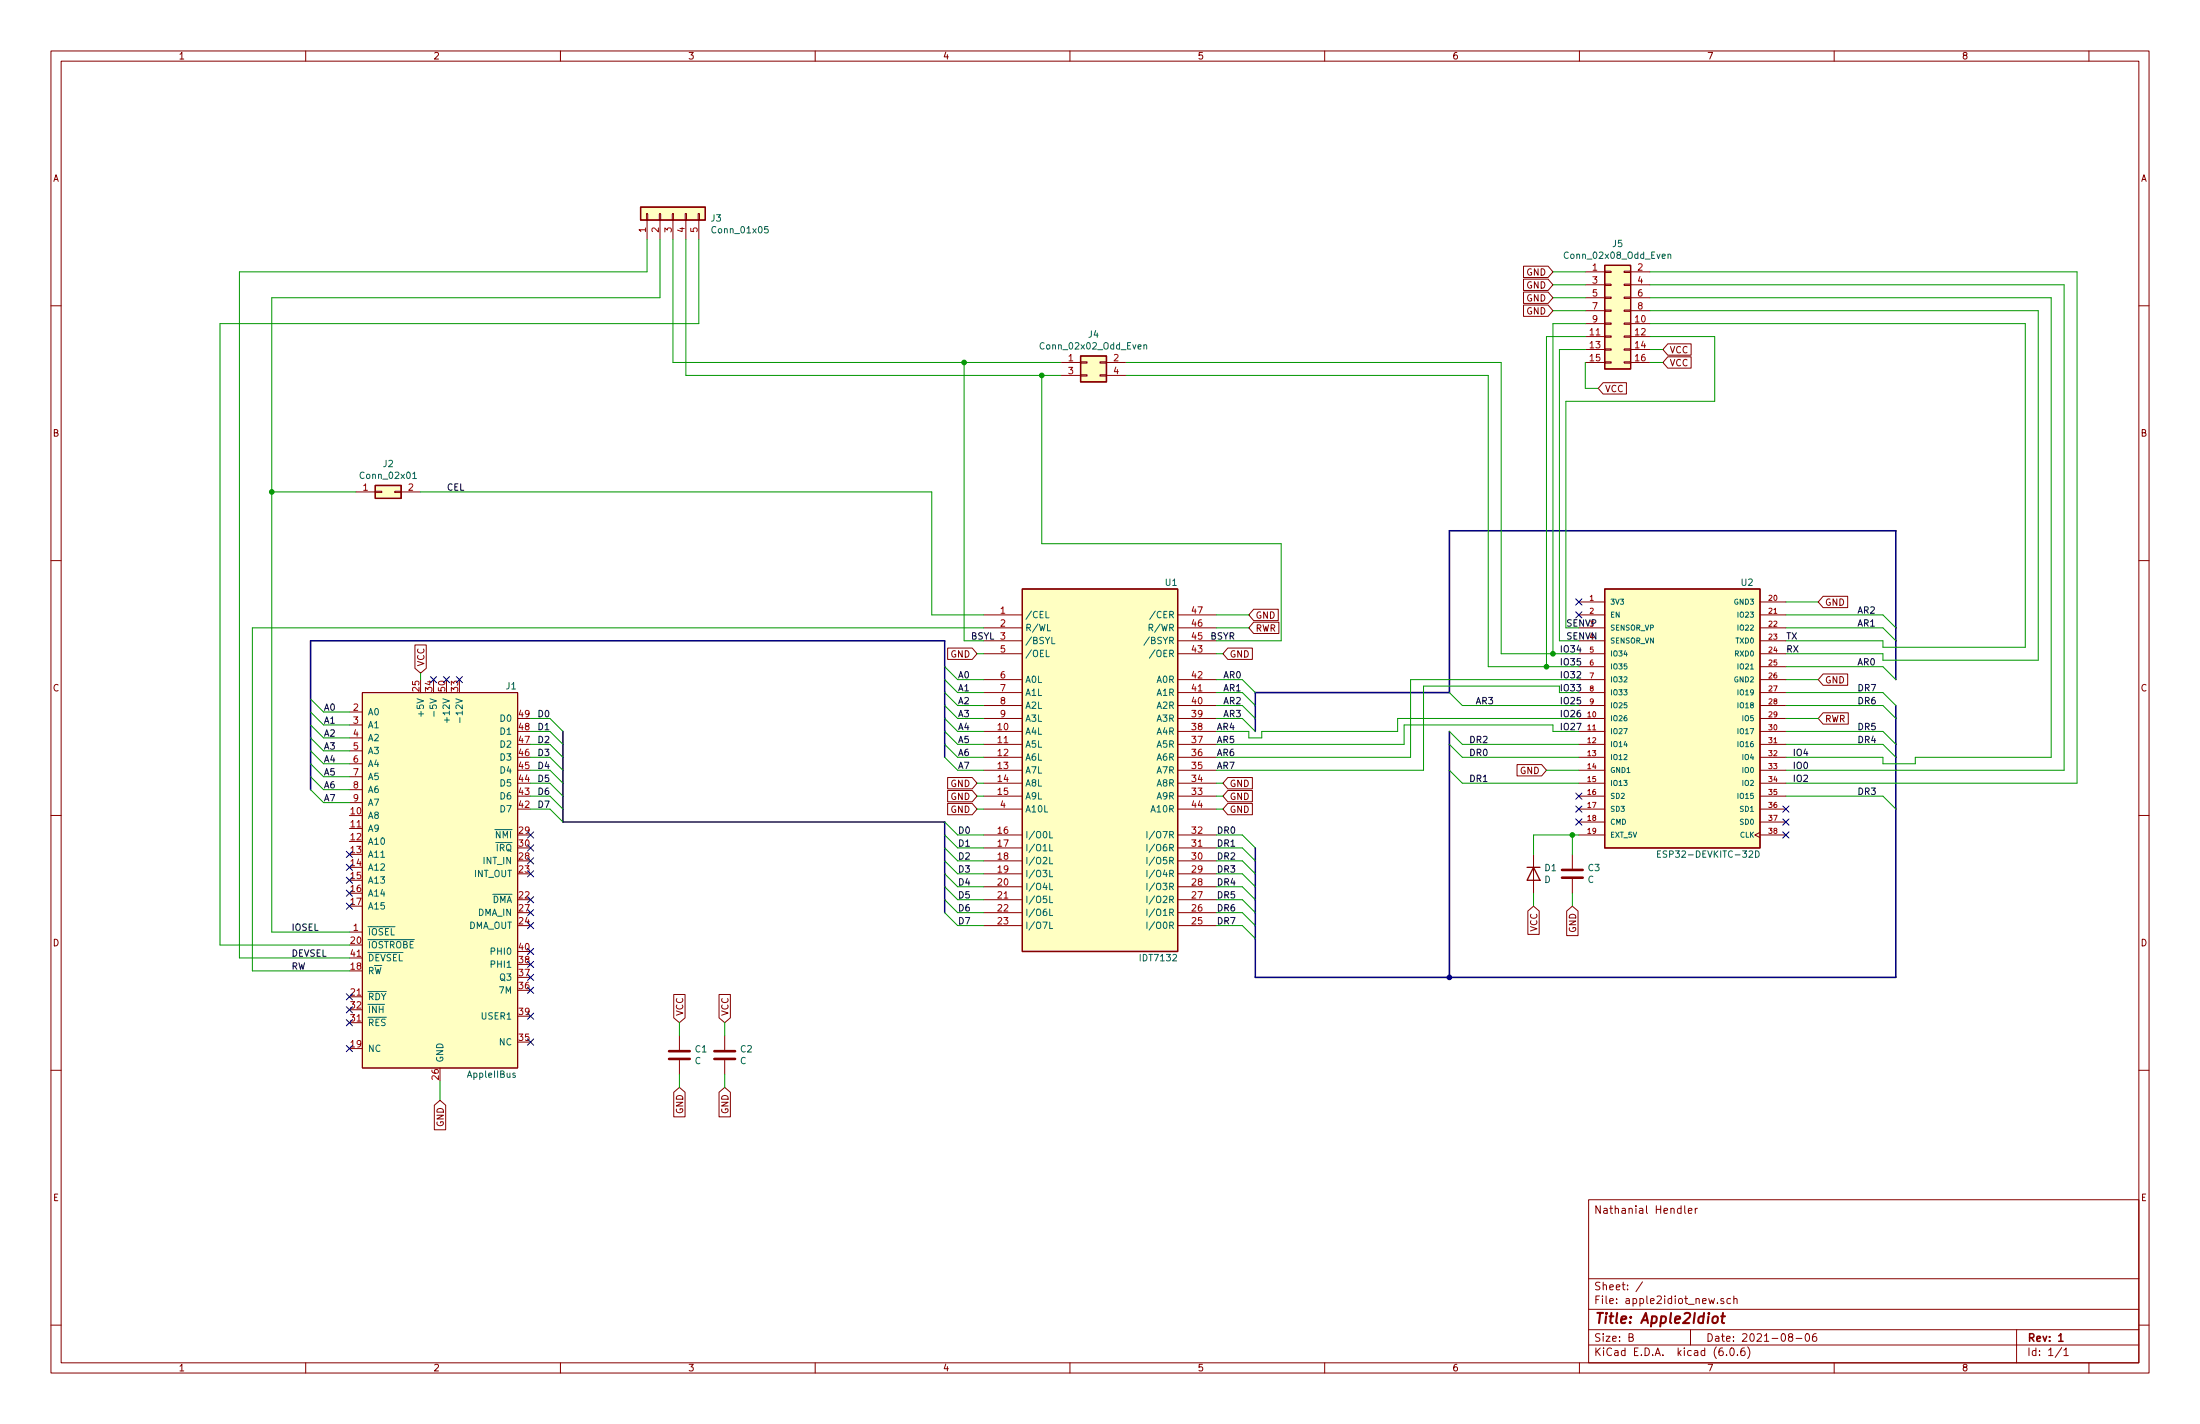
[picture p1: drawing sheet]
<svg xmlns="http://www.w3.org/2000/svg" width="432mm" height="279mm" viewBox="0 0 432 279" stroke-linecap="round" stroke-linejoin="round" font-family="sans-serif">
<g fill="none" stroke="#840000" stroke-width=".2">
<path d="M10 10h411.8v259.4h-411.8zM12 12h407.8v255.4h-407.8zM60 10v2M110 10v2M160 10v2M210 10v2M260 10v2M310 10v2M360 10v2M410 10v2M10 60h2M126.9 41.9h.2v1.3h-.2z"/>
<path d="M127 43.2v3.8M129.4 41.9h.3v1.3h-.3zM129.5 43.2v3.8M132 41.9h.2v1.3h-.2zM132.1 43.2v3.8M134.5 41.9h.2v1.3h-.2zM134.6 43.2v3.8M137 41.9h.3v1.3h-.3zM137.2 43.2v3.8M299 59.8h4.8l1 1.2-1 1.1h-4.8zM299 57.3h4.8l1 1.1-1 1.1h-4.8zM299 54.8h4.8l1 1.1-1 1.1h-4.8z"/>
<path d="M299 52.2h4.8l1 1.1-1 1.2h-4.8zM311.1 53.3h3.9M311.1 55.9h3.9M311.1 58.4h3.9M315 58.3h1.2v.2h-1.2zM315 55.8h1.2v.2h-1.2zM315 53.2h1.2v.3h-1.2zM318.8 58.3h1.2v.2h-1.2zM318.8 55.8h1.2v.2h-1.2zM318.8 53.2h1.2v.3h-1.2zM320 53.3h3.8M320 55.9h3.8"/>
<path d="M320 58.4h3.8M419.8 60h2M208.3 71.1h3.8M208.3 73.7h3.8M212.1 73.5h1.3v.3h-1.3zM212.1 71h1.3v.2h-1.3zM215.9 73.5h1.3v.3h-1.3zM215.9 71h1.3v.2h-1.3zM217.2 71.1h3.8M217.2 73.7h3.8M311.1 71.1h3.9M311.1 63.5h3.9"/>
<path d="M311.1 66h3.9M311.1 68.6h3.9M311.1 61h3.9M314.6 75.1h4.6v2.2h-4.6l-.9-1.1zM315 71h1.2v.2h-1.2zM315 68.5h1.2v.2h-1.2zM315 65.9h1.2v.3h-1.2zM315 63.4h1.2v.2h-1.2zM315 60.8h1.2v.3h-1.2zM318.8 71h1.2v.2h-1.2zM318.8 68.5h1.2v.2h-1.2zM318.8 65.9h1.2v.3h-1.2z"/>
<path d="M318.8 63.4h1.2v.2h-1.2zM318.8 60.8h1.2v.3h-1.2zM320 71.1h3.8M320 63.5h3.8M320 66h3.8M320 68.6h3.8M320 61h3.8M327.3 67.5h4.6v2.2h-4.6l-.9-1.1zM327.3 70h4.6v2.2h-4.6l-.9-1.1zM69.8 96.5h3.9M73.7 96.4h1.2v.2h-1.2zM77.5 96.4h1.2v.2h-1.2z"/>
<path d="M78.7 96.5h3.8M10 110h2M246.1 119.5h4.8v2.3h-4.8l-1-1.1zM309.9 118.1h5.1M345.4 118.1h5.1M357.8 117h4.8v2.2h-4.8l-.9-1.1zM419.8 110h2M68.6 139.7h2.5M71.1 135.9h30.5v73.7h-30.5zM81.4 126.5h2.3v4.6l-1.2 1-1.1-1zM186 127.2h4.8l1 1.1-1 1.1h-4.8zM193 120.7h7.7"/>
<path d="M193 123.2h7.7M193 125.7h7.7M193 128.3h7.7M193 133.4h7.7M193 135.9h7.7M193 138.4h7.7M231.1 120.7h7.7M231.1 123.2h7.7M231.1 125.7h7.7M231.1 128.3h7.7M231.1 133.4h7.7M231.1 135.9h7.7"/>
<path d="M231.1 138.4h7.7M241 127.2h4.8v2.2h-4.8l-1-1.1zM246.1 122.1h4.9v2.2h-4.9l-1-1.1zM309.9 120.7h5.1M309.9 123.2h5.1M309.9 125.7h5.1M309.9 128.3h5.1M309.9 130.8h5.1M309.9 133.4h5.1M309.9 135.9h5.1M309.9 138.4h5.1M345.4 120.7h5.1"/>
<path d="M345.4 123.2h5.1M345.4 125.7h5.1M345.4 128.3h5.1M345.4 130.8h5.1M345.4 133.4h5.1M345.4 135.9h5.1M345.4 138.4h5.1M357.8 139.9h5v2.2h-5l-.9-1.1zM357.8 132.2h4.8v2.3h-4.8l-.9-1.1zM10 160h2M68.6 142.2h2.5M68.6 144.8h2.5"/>
<path d="M68.6 147.3h2.5M68.6 149.9h2.5M68.6 152.4h2.5M68.6 154.9h2.5M68.6 157.5h2.5M186 157.6h4.8l1 1.2-1 1.1h-4.8zM186 152.6h4.8l1 1.1-1 1.1h-4.8zM186 155.1h4.8l1 1.1-1 1.1h-4.8zM193 141h7.7M193 143.5h7.7M193 146.1h7.7M193 148.6h7.7"/>
<path d="M193 151.1h7.7M193 153.7h7.7M193 156.2h7.7M193 158.8h7.7M231.1 141h7.7M231.1 143.5h7.7M231.1 146.1h7.7M231.1 148.6h7.7M231.1 151.1h7.7M231.1 153.7h7.7M231.1 156.2h7.7M231.1 158.8h7.7"/>
<path d="M241 152.6h4.8v2.2h-4.8l-1-1.1zM241 155.1h4.8v2.2h-4.8l-1-1.1zM241 157.6h4.8v2.3h-4.8l-1-1.1zM297.8 150h4.8l.9 1.1-.9 1.1h-4.8zM309.9 141h5.1M309.9 143.5h5.1M309.9 146.1h5.1M309.9 148.6h5.1M309.9 151.1h5.1M309.9 153.7h5.1M309.9 156.2h5.1M309.9 158.8h5.1"/>
<path d="M345.4 141h5.1M345.4 143.5h5.1M345.4 146.1h5.1M345.4 148.6h5.1M345.4 151.1h5.1M345.4 153.7h5.1M345.4 156.2h5.1M345.4 158.8h5.1M419.8 160h2M68.6 162.6h2.5M193 163.8h7.7M193 166.4h7.7"/>
<path d="M193 168.9h7.7M193 171.5h7.7M193 174h7.7M193 176.5h7.7M193 179.1h7.7M231.1 163.8h7.7M231.1 166.4h7.7M231.1 168.9h7.7M231.1 171.5h7.7M231.1 174h7.7M231.1 176.5h7.7M231.1 179.1h7.7"/>
<path d="M299.9 178.8l1.1-1 1.1 1v4.5h-2.2zM301 167.6v7.7M307.5 178.8l1.1-1 1.1 1v4.8h-2.2zM308.6 167.6v2.8M308.6 172.5v2.8M309.9 161.3h5.1M309.9 163.8h5.1M345.4 163.3l-1 .5 1 .5M345.4 161.3h5.1M345.4 163.8h5.1M68.6 182.9h2.5M68.6 195.6h2.5"/>
<path d="M68.6 188h2.5M132.2 195.1h2.3v4.6l-1.2 1-1.1-1zM141.1 195.1h2.3v4.6l-1.2 1-1.1-1zM193 181.6h7.7M231.1 181.6h7.7M10 210h2M68.6 200.7h2.5M85.2 216.9l1.2-1 1.1 1v4.8h-2.3zM132.2 214.3l1.1-.9 1.2 .9v4.8h-2.3zM133.3 203.2v2.8M133.3 208v2.8M141.1 214.3l1.1-.9 1.2 .9v4.8h-2.3z"/>
<path d="M142.2 203.2v2.8M142.2 208v2.8M419.8 210h2M311.8 235.4h108v32h-108zM330.7 236.6v1.3l.2 .2M331.4 237.6l.7-.2-.1-.3h-.4l-.2 .2v.7h.6M332.7 237.1v1M333.2 237.1h-.3l-.2 .3M10 260h2M311.8 256.9h108M311.8 250.9h108M322.4 251.5l-1.3 1.9"/>
<path d="M337.1 255.6v.2M338.3 254.9l-.4-.1-.2 .2 .1 .2 .5 .2v.3h-.6M339.7 254.9l-.5-.1-.3 .3 .2 .6h.6M340.3 254.9l.2-.1 .4 .1v.9M340.3 254.3v1.5M419.8 260h2M60 267.4v2M110 267.4v2M160 267.4v2M210 267.4v2M260 267.4v2M310 267.4v2"/>
<path d="M311.8 263.9h108M311.8 260.9h108M319.7 262.4l.7-.1 .1-.2-.1-.4h-.7v1.5h.6l.3-.3a.39 .39 0 0 0-.4-.5M331.8 260.9v3M338.9 265.8v.2M339.7 264.5h.2a.8 .8 0 0 1 .5 .7 .8 .8 0 0 1-.5 .8 1 1 0 0 1-.2-1.5zM341 265.8v.2M342.4 264.5a.59 .59 0 0 0-.7 .6v.6l.1 .2 .4 .1 .2-.2 .1-.5-.1-.2-.5-.1-.2 .3M343 264.3a1.72 1.72 0 0 1 0 2.2M351.3 262.3l-.3-.3 .1-.2 .2-.1h.4l.2 .3-.1 .2-.6 .2-.2 .2v.3l.3 .3 .4-.1 .2-.2-.1-.4-.2-.2M352.5 262.6h1.2M354.5 261.7h.2a.8 .8 0 0 1 .5 .7 .8 .8 0 0 1-.5 .8 1 1 0 0 1-.2-1.5z"/>
<path d="M356.4 261.7a.6 .6 0 0 0-.7 .6v.6l.2 .2 .4 .1 .2-.2 .1-.5-.2-.2-.4-.1-.3 .3M360 267.4v2M395.8 260.9v6.5M404.7 264.4l-1.3 1.9M405.1 264.9l.4-.4v1.5M405.1 266h.8M410 267.4v2"/>
</g>
<path d="M404.1 262.1l.4-.4v1.5M404.1 263.2h.8" fill="none" stroke="#840000" stroke-width=".3"/>
<path d="M336.3 258.5a.52 .52 0 0 1 .5-.2 .52 .52 0 0 1 .4 .4l-.1 .5a.55 .55 0 0 1-.5 .4 .55 .55 0 0 1-.5-.4zM337.8 258.3h.8M338.2 257.6l-.2 1.7v.2l.4 .1" fill="none" stroke="#840000" stroke-width=".4"/>
<g fill="#ffffc2" stroke="#ffffc2" stroke-width=".2">
<path d="M315 115.6h30.4v50.8h-30.4z"/>
<path d="M212.1 69.9h5.1v5h-5.1z"/>
<path d="M315 52.1h5v20.3h-5z"/>
<path d="M125.7 40.6h12.7v2.6h-12.7z"/>
<path d="M71.1 135.9h30.5v73.7h-30.5z"/>
<path d="M73.7 95.3h5v2.5h-5z"/>
<path d="M200.7 115.6h30.4v71.1h-30.4z"/>
</g>
<path d="M125.7 40.6h12.7v2.6h-12.7zM315 52.1h5v20.3h-5zM212.1 69.9h5.1v5h-5.1zM73.7 95.3h5v2.5h-5zM200.7 115.6h30.4v71.1h-30.4zM315 115.6h30.4v50.8h-30.4zM299.7 170.2h2.6M301 170.2l1.3 2.5h-2.6z" fill="none" stroke="#840000" stroke-width=".25"/>
<g fill="none" stroke="#006464" stroke-width=".2">
<path d="M150.7 44.4h-.6v.6l.1-.1 .5 .1 .1 .2-.1 .4-.2 .1-.4-.1M327.4 50l.5-.1v.8M327.4 49.9v.8M224.5 67.8l.5-.1 .1 .8M224.5 67.6v.9M81 93l.4-.4v1.3M81 93.9h.7M205.3 120v1.2h.6M226.7 119.9l-1 1.6M85.2 139.6v1M205.4 127.6v1.2h.6M205.6 122.5v1.3h.6"/>
<path d="M206.4 125v1.3h.6M225.6 125l-1.1 1.6M226.7 127.5l-1.1 1.6M87.7 140.8v1M90.3 140.8v1M206 163.1v1.3h.6M206 165.7v1.2h.6M206 168.2v1.3h.6M206 170.8v1.2h.6M206 173.3v1.3h.6M206 175.8v1.3h.6M206 178.4v1.2h.6"/>
<path d="M225.1 163.1v1.3M225.1 165.7v1.2M225.1 168.2v1.3M225.1 170.8v1.2M225.1 173.3v1.3M225.1 175.8v1.3M225.1 178.4v1.2M226.6 178.3l-1.1 1.6M226.6 175.8l-1.1 1.6M226.6 173.2l-1.1 1.7M226.6 170.7l-1.1 1.6M226.6 168.2l-1.1 1.6"/>
<path d="M226.6 165.6l-1.1 1.6M226.6 163.1l-1.1 1.6M325.3 167.5h.5M325.9 166.9h-.6v1.3h.6M344.6 166.9a.64 .64 0 0 1 .7 .7 .64 .64 0 0 1-.7 .6zM206 180.9v1.3h.6M225.1 180.9v1.3M226.6 180.9l-1.1 1.6M101.1 210.6l-.3-.1-.2 .2 .1 .2 .4 .1v.3h-.5"/>
</g>
<path d="M306.6 172.2h4M306.6 170.7h4M131.3 207.8h4.1M131.3 206.2h4.1M140.2 207.8h4.1M140.2 206.2h4.1" fill="none" stroke="#840000" stroke-width=".51"/>
<path d="M372.1 133.4v-29.3h-87.6v31.8h-38.1v7.6M372.1 138.4v53.4h-125.7v-25.4M110.5 143.5v17.8h74.9v17.8M185.4 148.6v-22.9h-124.4v29.2M284.5 143.5v48.3" fill="none" stroke="#000084" stroke-width=".3"/>
<g fill="none" stroke="#009600" stroke-width=".2">
<path d="M127 47v6.3h-80v134.7h21.6M129.5 47v11.4h-76.2v124.5h15.3M132.1 47v24.1h76.2M134.6 47v26.7h73.7M137.2 47v16.5h-94v121.9h25.4M304.8 53.3h6.3M304.8 58.4h6.3M304.8 55.9h6.3M323.8 58.4h78.8v90.2h-26.7v1.3h-6.3v-1.3h-19.1M323.8 55.9h81.3v95.2h-54.6M323.8 53.3h83.9v100.4h-57.2M189.2 71.1v54.6h3.8"/>
<path d="M204.5 73.7v33h47v19h-12.7M221 73.7h71.1v57.1h17.8M221 71.1h73.6v57.2h15.3M304.8 61h6.3M311.1 68.6h-5v57.1h3.8M311.1 63.5h-6.3v64.8M311.1 71.1v5.1h2.6M311.1 66h-7.6v64.8M323.8 71.1h2.6M323.8 61h76.2v68.5h-30.4v-1.2h-19.1M323.8 66h12.7v12.7h-29.2v44.5M323.8 63.5h73.7v63.5h-27.9v-1.3h-19.1"/>
<path d="M323.8 68.6h2.6M53.3 96.5h16.5M82.5 96.5h100.4v24.2h10.1M350.5 118.1h6.4M61 139.7l2.5 2.5h5.1M61 137.2l2.5 2.5h5.1M82.5 132.1v1.3M185.4 135.9l2.6 2.5h5M185.4 138.4l2.6 2.6h5M185.4 133.4l2.6 2.5h5M185.4 130.8l2.6 2.6h5M191.8 128.3h1.2"/>
<path d="M193 123.2h-143.5v67.3h19.1M238.8 128.3h1.2M238.8 138.4h5l2.6 2.6M238.8 135.9h5l2.6 2.5M238.8 133.4h5l2.6 2.5M238.8 123.2h6.3M238.8 120.7h6.3M284.5 135.9l2.5 2.5h22.9M306.1 134.6h-26.7v16.5h-40.6M306.1 135.9h3.8M309.9 133.4h-33v15.2h-38.1M350.5 130.8h19.1l2.5 2.6"/>
<path d="M350.5 138.4h19.1l2.5 2.6M350.5 135.9h19.1l2.5 2.5M350.5 133.4h6.4M350.5 123.2h19.1l2.5 2.5M350.5 120.7h19.1l2.5 2.5M61 142.2l2.5 2.6h5.1M61 147.3l2.5 2.6h5.1M61 144.8l2.5 2.5h5.1M61 149.9l2.5 2.5h5.1M61 152.4l2.5 2.5h5.1M61 154.9l2.5 2.6h5.1M104.1 156.2h3.8l2.6 2.6"/>
<path d="M104.1 148.6h3.8l2.6 2.5M104.1 143.5h3.8l2.6 2.6M104.1 151.1h3.8l2.6 2.6M104.1 141h3.8l2.6 2.5M104.1 146.1h3.8l2.6 2.5M104.1 153.7h3.8l2.6 2.5M104.1 158.8h3.8l2.6 2.5M185.4 146.1l2.6 2.5h5M185.4 141l2.6 2.5h5M185.4 148.6l2.6 2.5h5M185.4 143.5l2.6 2.6h5M191.8 156.2h1.2"/>
<path d="M191.8 153.7h1.2M191.8 158.8h1.2M238.8 156.2h1.2M238.8 141h5l2.6 2.5M238.8 153.7h1.2M238.8 158.8h1.2M284.5 146.1l2.5 2.5h22.9M284.5 143.5l2.5 2.6h22.9M284.5 151.1l2.5 2.6h22.9M303.5 151.1h6.4M309.9 141h-35.6v2.5h-26.7v1.3h-2.5v-1.3h-6.3M309.9 143.5h-5.1v-1.3h-29.2v3.9h-36.8"/>
<path d="M350.5 156.2h19.1l2.5 2.6M350.5 143.5h19.1l2.5 2.6M350.5 141h6.4M350.5 146.1h19.1l2.5 2.5M185.4 161.3l2.6 2.5h5M185.4 163.8l2.6 2.6h5M185.4 171.5l2.6 2.5h5M185.4 179.1l2.6 2.5h5M185.4 168.9l2.6 2.6h5M185.4 166.4l2.6 2.5h5M185.4 174l2.6 2.5h5M185.4 176.5l2.6 2.6h5"/>
<path d="M238.8 163.8h5l2.6 2.6M238.8 166.4h5l2.6 2.5M238.8 174h5l2.6 2.5M238.8 171.5h5l2.6 2.5M238.8 168.9h5l2.6 2.6M238.8 176.5h5l2.6 2.6M238.8 179.1h5l2.6 2.5M301 175.3v2.5M308.6 163.8v3.8M308.6 175.3v2.5M309.9 163.8h-8.9v3.8M238.8 181.6h5l2.6 2.6"/>
<path d="M86.4 212.1v3.8M133.3 200.7v2.5M133.3 210.8v2.6M142.2 200.7v2.5M142.2 210.8v2.6"/>
</g>
<g fill="none" stroke="#000084" stroke-width=".2">
<path d="M309.3 117.5l1.2 1.2M310.5 117.5l-1.2 1.2M84.5 132.7l1.2 1.3M85.7 132.7l-1.2 1.3M87 132.7l1.2 1.3M88.2 132.7l-1.2 1.3M89.6 132.7l1.2 1.3M90.8 132.7l-1.2 1.3M309.3 120l1.2 1.3M310.5 120l-1.2 1.3M309.3 155.6l1.2 1.2M309.3 158.1l1.2 1.3"/>
<path d="M310.5 155.6l-1.2 1.2M310.5 158.1l-1.2 1.3M349.9 158.1l1.2 1.3M351.1 158.1l-1.2 1.3M68 177.2l1.2 1.2M68 174.7l1.2 1.2M68 167l1.2 1.2M68 169.6l1.2 1.2M68 172.1l1.2 1.2M69.2 177.2l-1.2 1.2M69.2 174.7l-1.2 1.2M69.2 167l-1.2 1.2"/>
<path d="M69.2 169.6l-1.2 1.2M69.2 172.1l-1.2 1.2M103.5 163.2l1.2 1.2M103.5 165.8l1.2 1.2M103.5 168.3l1.2 1.2M103.5 170.8l1.2 1.3M103.5 175.9l1.2 1.2M103.5 178.5l1.2 1.2M104.7 163.2l-1.2 1.2M104.7 165.8l-1.2 1.2M104.7 168.3l-1.2 1.2M104.7 170.8l-1.2 1.3"/>
<path d="M104.7 175.9l-1.2 1.2M104.7 178.5l-1.2 1.2M309.3 160.7l1.2 1.2M310.5 160.7l-1.2 1.2M349.9 160.7l1.2 1.2M349.9 163.2l1.2 1.2M351.1 160.7l-1.2 1.2M351.1 163.2l-1.2 1.2M68 195l1.2 1.2M68 197.5l1.2 1.2M69.2 195l-1.2 1.2M69.2 197.5l-1.2 1.2"/>
<path d="M103.5 198.8l1.2 1.2M103.5 193.7l1.2 1.2M103.5 188.6l1.2 1.2M103.5 191.2l1.2 1.2M103.5 181l1.2 1.2M103.5 186.1l1.2 1.2M104.7 198.8l-1.2 1.2M104.7 193.7l-1.2 1.2M104.7 188.6l-1.2 1.2M104.7 191.2l-1.2 1.2M104.7 181l-1.2 1.2M104.7 186.1l-1.2 1.2"/>
<path d="M68 205.1l1.2 1.2M68 200.1l1.2 1.2M69.2 205.1l-1.2 1.2M69.2 200.1l-1.2 1.2M103.5 203.9l1.2 1.2M104.7 203.9l-1.2 1.2"/>
</g>
<g fill="#009600" stroke="#009600" stroke-width=".2">
<circle cx="53.3" cy="96.5" r=".46"/>
<circle cx="189.2" cy="71.1" r=".46"/>
<circle cx="204.5" cy="73.7" r=".46"/>
<circle cx="304.8" cy="128.3" r=".46"/>
<circle cx="303.5" cy="130.8" r=".46"/>
<circle cx="308.6" cy="163.8" r=".46"/>
</g>
<circle cx="284.5" cy="191.8" r=".46" fill="#000084" stroke="#000084" stroke-width=".2"/>
<text font-size="2.8" fill="#840000" x="312.8" y="259.7">Title: Apple2Idiot</text>
<g font-size="2.1" fill="#840000">
<text x="312.8" y="238.1">Nathanial Hendler</text>
<text x="312.8" y="255.9">File: apple2idiot_new.sch</text>
<text x="312.8" y="253.2">Sheet: /</text>
<text x="312.8" y="263.2">Size: B</text>
<text x="334.8" y="263.2">Date: 2021-08-06</text>
<text x="397.8" y="263.2">Rev: 1</text>
<text x="312.8" y="266">KiCad E.D.A. kicad (6.0.6)</text>
<text x="397.8" y="266">Id: 1/1</text>
</g>
<g font-size="1.8" fill="#840000">
<text x="35" y="11.7">1</text>
<text x="85" y="11.7">2</text>
<text x="135" y="11.7">3</text>
<text x="185" y="11.7">4</text>
<text x="235" y="11.7">5</text>
<text x="285" y="11.7">6</text>
<text x="335" y="11.7">7</text>
<text x="385" y="11.7">8</text>
<text x="10.3" y="35.6">A</text>
<text x="420.1" y="35.6">A</text>
<text x="299.6" y="59.1">GND</text>
<text x="299.6" y="56.6">GND</text>
<text x="299.6" y="54.1">GND</text>
<text x="299.6" y="61.7">GND</text>
<text x="327.7" y="69.3">VCC</text>
<text x="327.7" y="71.8">VCC</text>
<text x="315" y="76.9">VCC</text>
<text x="10.3" y="85.7">B</text>
<text x="420.1" y="85.7">B</text>
<text x="358.1" y="118.8">GND</text>
<text x="246.4" y="123.9">RWR</text>
<text x="246.4" y="121.4">GND</text>
<text x="83.3" y="130.8" transform="rotate(-90 83.3 130.8)">VCC</text>
<text x="186.6" y="129">GND</text>
<text x="241.3" y="129">GND</text>
<text x="10.3" y="135.6">C</text>
<text x="358.1" y="134.1">GND</text>
<text x="420.1" y="135.6">C</text>
<text x="358.1" y="141.7">RWR</text>
<text x="186.6" y="154.4">GND</text>
<text x="241.3" y="154.4">GND</text>
<text x="298.3" y="151.9">GND</text>
<text x="186.6" y="159.5">GND</text>
<text x="186.6" y="156.9">GND</text>
<text x="241.3" y="156.9">GND</text>
<text x="241.3" y="159.5">GND</text>
<text x="10.3" y="185.7">D</text>
<text x="301.7" y="182.8" transform="rotate(-90 301.7 182.8)">VCC</text>
<text x="309.3" y="183" transform="rotate(-90 309.3 183)">GND</text>
<text x="420.1" y="185.7">D</text>
<text x="134.1" y="199.4" transform="rotate(-90 134.1 199.4)">VCC</text>
<text x="143" y="199.4" transform="rotate(-90 143 199.4)">VCC</text>
<text x="87.1" y="221.1" transform="rotate(-90 87.1 221.1)">GND</text>
<text x="134.1" y="218.6" transform="rotate(-90 134.1 218.6)">GND</text>
<text x="143" y="218.6" transform="rotate(-90 143 218.6)">GND</text>
<text x="10.4" y="235.7">E</text>
<text x="420.2" y="235.7">E</text>
<text x="35" y="269.1">1</text>
<text x="85" y="269.1">2</text>
<text x="135" y="269.1">3</text>
<text x="185" y="269.1">4</text>
<text x="235" y="269.1">5</text>
<text x="285" y="269.1">6</text>
<text x="335" y="269.1">7</text>
<text x="385" y="269.1">8</text>
</g>
<g font-size="1.8" fill="#a90000">
<text x="126.7" y="45.6" transform="rotate(-90 126.7 45.6)">1</text>
<text x="129.3" y="45.6" transform="rotate(-90 129.3 45.6)">2</text>
<text x="131.8" y="45.6" transform="rotate(-90 131.8 45.6)">3</text>
<text x="134.4" y="45.6" transform="rotate(-90 134.4 45.6)">4</text>
<text x="136.9" y="45.6" transform="rotate(-90 136.9 45.6)">5</text>
<text x="312.6" y="53.1">1</text>
<text x="321.5" y="53.1">2</text>
<text x="312.6" y="55.6">3</text>
<text x="312.6" y="58.2">5</text>
<text x="321.5" y="55.6">4</text>
<text x="321.5" y="58.2">6</text>
<text x="312.1" y="65.8">11</text>
<text x="312.6" y="60.7">7</text>
<text x="312.6" y="63.2">9</text>
<text x="321" y="63.2">10</text>
<text x="321" y="65.8">12</text>
<text x="321.5" y="60.7">8</text>
<text x="209.7" y="70.9">1</text>
<text x="218.6" y="70.9">2</text>
<text x="312.1" y="68.3">13</text>
<text x="312.1" y="70.9">15</text>
<text x="321" y="68.3">14</text>
<text x="321" y="70.9">16</text>
<text x="209.7" y="73.4">3</text>
<text x="218.6" y="73.4">4</text>
<text x="71.3" y="96.3">1</text>
<text x="80.2" y="96.3">2</text>
<text x="196.4" y="120.4">1</text>
<text x="196.4" y="122.9">2</text>
<text x="196.4" y="125.5">3</text>
<text x="234" y="125.5">45</text>
<text x="234" y="122.9">46</text>
<text x="234" y="120.4">47</text>
<text x="196.4" y="128">5</text>
<text x="234" y="128">43</text>
<text x="82.3" y="135.6" transform="rotate(-90 82.3 135.6)">25</text>
<text x="84.8" y="135.6" transform="rotate(-90 84.8 135.6)">34</text>
<text x="87.4" y="135.6" transform="rotate(-90 87.4 135.6)">50</text>
<text x="89.9" y="135.6" transform="rotate(-90 89.9 135.6)">33</text>
<text x="196.4" y="133.1">6</text>
<text x="196.4" y="135.6">7</text>
<text x="234" y="135.6">41</text>
<text x="234" y="133.1">42</text>
<text x="69.4" y="139.4">2</text>
<text x="69.4" y="142">3</text>
<text x="101.9" y="143.3">48</text>
<text x="101.9" y="140.7">49</text>
<text x="195.9" y="143.3">10</text>
<text x="196.4" y="138.2">8</text>
<text x="196.4" y="140.7">9</text>
<text x="234" y="143.3">38</text>
<text x="234" y="140.7">39</text>
<text x="234" y="138.2">40</text>
<text x="69.4" y="144.5">4</text>
<text x="69.4" y="147.1">5</text>
<text x="69.4" y="149.6">6</text>
<text x="101.9" y="148.3">46</text>
<text x="101.9" y="145.8">47</text>
<text x="195.9" y="145.8">11</text>
<text x="195.9" y="148.3">12</text>
<text x="234" y="148.3">36</text>
<text x="234" y="145.8">37</text>
<text x="69.4" y="152.1">7</text>
<text x="69.4" y="154.7">8</text>
<text x="101.9" y="156">43</text>
<text x="101.9" y="153.4">44</text>
<text x="101.9" y="150.9">45</text>
<text x="195.9" y="150.9">13</text>
<text x="195.9" y="153.4">14</text>
<text x="195.9" y="156">15</text>
<text x="234" y="156">33</text>
<text x="234" y="153.4">34</text>
<text x="234" y="150.9">35</text>
<text x="68.9" y="159.8">10</text>
<text x="69.4" y="157.2">9</text>
<text x="101.9" y="158.5">42</text>
<text x="196.4" y="158.5">4</text>
<text x="234" y="158.5">44</text>
<text x="68.9" y="162.3">11</text>
<text x="68.9" y="164.8">12</text>
<text x="68.9" y="167.4">13</text>
<text x="101.9" y="163.6">29</text>
<text x="101.9" y="166.1">30</text>
<text x="195.9" y="163.6">16</text>
<text x="195.9" y="166.1">17</text>
<text x="234" y="166.1">31</text>
<text x="234" y="163.6">32</text>
<text x="68.9" y="169.9">14</text>
<text x="68.9" y="172.5">15</text>
<text x="101.9" y="171.2">23</text>
<text x="101.9" y="168.7">28</text>
<text x="195.9" y="168.7">18</text>
<text x="195.9" y="171.2">19</text>
<text x="195.9" y="173.7">20</text>
<text x="234" y="173.7">28</text>
<text x="234" y="171.2">29</text>
<text x="234" y="168.7">30</text>
<text x="68.9" y="175">16</text>
<text x="68.9" y="177.5">17</text>
<text x="101.9" y="176.3">22</text>
<text x="101.9" y="178.8">27</text>
<text x="195.9" y="176.3">21</text>
<text x="195.9" y="178.8">22</text>
<text x="234" y="178.8">26</text>
<text x="234" y="176.3">27</text>
<text x="68.9" y="185.2">20</text>
<text x="69.4" y="182.6">1</text>
<text x="101.9" y="181.4">24</text>
<text x="195.9" y="181.4">23</text>
<text x="234" y="181.4">25</text>
<text x="68.9" y="190.2">18</text>
<text x="68.9" y="187.7">41</text>
<text x="101.9" y="191.5">37</text>
<text x="101.9" y="189">38</text>
<text x="101.9" y="186.4">40</text>
<text x="68.9" y="195.3">21</text>
<text x="68.9" y="197.9">32</text>
<text x="101.9" y="194.1">36</text>
<text x="68.9" y="200.4">31</text>
<text x="101.9" y="199.1">39</text>
<text x="68.9" y="205.5">19</text>
<text x="101.9" y="204.2">35</text>
<text x="86.1" y="211.8" transform="rotate(-90 86.1 211.8)">26</text>
</g>
<g font-size="1.8" fill="#006464">
<text x="139.6" y="43.5">J3</text>
<text x="140" y="45.8">Conn_01x05</text>
<text x="307.4" y="50.8">Conn_02x08_Odd_Even</text>
<text x="316.5" y="48.5">J5</text>
<text x="204.6" y="68.6">Conn_02x02_Odd_Even</text>
<text x="213.6" y="66.2">J4</text>
<text x="71" y="94">Conn_02x01</text>
<text x="75.2" y="91.6">J2</text>
<text x="228.7" y="114.9">U1</text>
<text x="341.8" y="114.9">U2</text>
<text x="201.2" y="121.3">/CEL</text>
<text x="201.2" y="123.8">R/WL</text>
<text x="225.9" y="123.8">R/WR</text>
<text x="226.4" y="121.3">/CER</text>
<text x="201.2" y="126.4">/BSYL</text>
<text x="201.2" y="128.9">/OEL</text>
<text x="225.2" y="126.4">/BSYR</text>
<text x="226.3" y="128.9">/OER</text>
<text x="99.3" y="135.3">J1</text>
<text x="201.2" y="134">A0L</text>
<text x="201.2" y="136.5">A1L</text>
<text x="227.1" y="136.5">A1R</text>
<text x="227.1" y="134">A0R</text>
<text x="72.1" y="140.3">A0</text>
<text x="72.1" y="142.9">A1</text>
<text x="83.2" y="140.1" transform="rotate(-90 83.2 140.1)">+5V</text>
<text x="85.7" y="139.7" transform="rotate(-90 85.7 139.7)">-5V</text>
<text x="88.3" y="141.1" transform="rotate(-90 88.3 141.1)">+12V</text>
<text x="90.8" y="140.6" transform="rotate(-90 90.8 140.6)">-12V</text>
<text x="98.3" y="141.6">D0</text>
<text x="201.2" y="139.1">A2L</text>
<text x="201.2" y="141.6">A3L</text>
<text x="227.1" y="141.6">A3R</text>
<text x="227.1" y="139.1">A2R</text>
<text x="72.1" y="145.4">A2</text>
<text x="72.1" y="148">A3</text>
<text x="98.3" y="149.2">D3</text>
<text x="98.3" y="146.7">D2</text>
<text x="98.3" y="144.1">D1</text>
<text x="201.2" y="144.1">A4L</text>
<text x="201.2" y="146.7">A5L</text>
<text x="201.2" y="149.2">A6L</text>
<text x="227.1" y="149.2">A6R</text>
<text x="227.1" y="146.7">A5R</text>
<text x="227.1" y="144.1">A4R</text>
<text x="72.1" y="150.5">A4</text>
<text x="72.1" y="153">A5</text>
<text x="72.1" y="155.6">A6</text>
<text x="98.3" y="154.3">D5</text>
<text x="98.3" y="151.8">D4</text>
<text x="201.2" y="151.8">A7L</text>
<text x="201.2" y="154.3">A8L</text>
<text x="227.1" y="154.3">A8R</text>
<text x="227.1" y="151.8">A7R</text>
<text x="72.1" y="160.7">A8</text>
<text x="72.1" y="158.1">A7</text>
<text x="98.3" y="159.4">D7</text>
<text x="98.3" y="156.8">D6</text>
<text x="201.2" y="156.8">A9L</text>
<text x="201.2" y="159.4">A10L</text>
<text x="226.1" y="159.4">A10R</text>
<text x="227.1" y="156.8">A9R</text>
<text x="72.1" y="163.2">A9</text>
<text x="72.1" y="165.7">A10</text>
<text x="96" y="164.5">~{NMI}</text>
<text x="96.1" y="167">~{IRQ}</text>
<text x="201.2" y="164.5">I/O0L</text>
<text x="201.2" y="167">I/O1L</text>
<text x="226" y="167">I/O6R</text>
<text x="226" y="164.5">I/O7R</text>
<text x="72.1" y="168.3">A11</text>
<text x="72.1" y="170.8">A12</text>
<text x="72.1" y="173.4">A13</text>
<text x="93" y="172.1">INT_OUT</text>
<text x="95" y="169.5">INT_IN</text>
<text x="201.2" y="169.5">I/O2L</text>
<text x="201.2" y="172.1">I/O3L</text>
<text x="226" y="172.1">I/O4R</text>
<text x="226" y="169.5">I/O5R</text>
<text x="303.1" y="173.2">D</text>
<text x="303.2" y="170.9">D1</text>
<text x="311.6" y="173.2">C</text>
<text x="311.7" y="170.9">C3</text>
<text x="326.4" y="168.3">ESP32-DEVKITC-32D</text>
<text x="72.1" y="175.9">A14</text>
<text x="72.1" y="178.4">A15</text>
<text x="93.8" y="179.7">DMA_IN</text>
<text x="95.2" y="177.2">~{DMA}</text>
<text x="201.2" y="174.6">I/O4L</text>
<text x="201.2" y="177.2">I/O5L</text>
<text x="201.2" y="179.7">I/O6L</text>
<text x="226" y="179.7">I/O1R</text>
<text x="226" y="177.2">I/O2R</text>
<text x="226" y="174.6">I/O3R</text>
<text x="72.1" y="183.5">~{IOSEL}</text>
<text x="91.8" y="182.2">DMA_OUT</text>
<text x="201.2" y="182.2">I/O7L</text>
<text x="226" y="182.2">I/O0R</text>
<text x="72.1" y="191.1">R~{W}</text>
<text x="72.1" y="186.1">~{IOSTROBE}</text>
<text x="72.1" y="188.6">~{DEVSEL}</text>
<text x="96.7" y="189.9">PHI1</text>
<text x="96.7" y="187.3">PHI0</text>
<text x="223.9" y="188.6">IDT7132</text>
<text x="72.1" y="196.2">~{RDY}</text>
<text x="98.1" y="194.9">7M</text>
<text x="98.2" y="192.4">Q3</text>
<text x="72.1" y="201.3">~{RES}</text>
<text x="72.1" y="198.8">~{INH}</text>
<text x="94.7" y="200">USER1</text>
<text x="72.1" y="206.4">NC</text>
<text x="87" y="208.5" transform="rotate(-90 87 208.5)">GND</text>
<text x="98" y="205.1">NC</text>
<text x="136.3" y="208.8">C</text>
<text x="136.5" y="206.5">C1</text>
<text x="145.2" y="208.8">C</text>
<text x="145.3" y="206.5">C2</text>
<text x="91.9" y="211.5">AppleIIBus</text>
</g>
<g font-size="1.8" fill="#0f0f0f">
<text x="87.6" y="96.3">CEL</text>
<text x="190.5" y="125.5">BSYL</text>
<text x="237.5" y="125.5">BSYR</text>
<text x="307.3" y="125.5">SENVN</text>
<text x="350.5" y="125.5">TX</text>
<text x="364.5" y="122.9">AR1</text>
<text x="364.5" y="120.4">AR2</text>
<text x="306.1" y="128">IO34</text>
<text x="306.1" y="130.5">IO35</text>
<text x="350.5" y="128">RX</text>
<text x="364.5" y="130.5">AR0</text>
<text x="188" y="135.6">A1</text>
<text x="188" y="133.1">A0</text>
<text x="240" y="133.1">AR0</text>
<text x="240" y="135.6">AR1</text>
<text x="306.1" y="133.1">IO32</text>
<text x="364.5" y="135.6">DR7</text>
<text x="63.5" y="142">A1</text>
<text x="63.5" y="139.4">A0</text>
<text x="105.4" y="143.2">D1</text>
<text x="105.4" y="140.7">D0</text>
<text x="188" y="140.7">A3</text>
<text x="188" y="138.2">A2</text>
<text x="188" y="143.2">A4</text>
<text x="238.8" y="143.2">AR4</text>
<text x="240" y="138.2">AR2</text>
<text x="240" y="140.7">AR3</text>
<text x="289.6" y="138.2">AR3</text>
<text x="306.1" y="143.2">IO27</text>
<text x="306.1" y="138.2">IO25</text>
<text x="306.1" y="140.7">IO26</text>
<text x="364.5" y="143.2">DR5</text>
<text x="364.5" y="138.2">DR6</text>
<text x="63.5" y="149.6">A4</text>
<text x="63.5" y="147.1">A3</text>
<text x="63.5" y="144.5">A2</text>
<text x="105.4" y="148.3">D3</text>
<text x="105.4" y="145.8">D2</text>
<text x="188" y="145.8">A5</text>
<text x="188" y="148.3">A6</text>
<text x="238.8" y="145.8">AR5</text>
<text x="238.8" y="148.3">AR6</text>
<text x="288.3" y="145.8">DR2</text>
<text x="288.3" y="148.3">DR0</text>
<text x="351.8" y="148.3">IO4</text>
<text x="364.5" y="145.8">DR4</text>
<text x="63.5" y="154.7">A6</text>
<text x="63.5" y="152.1">A5</text>
<text x="105.4" y="155.9">D6</text>
<text x="105.4" y="153.4">D5</text>
<text x="105.4" y="150.9">D4</text>
<text x="188" y="150.9">A7</text>
<text x="238.8" y="150.9">AR7</text>
<text x="288.3" y="153.4">DR1</text>
<text x="351.8" y="153.4">IO2</text>
<text x="351.8" y="150.9">IO0</text>
<text x="364.5" y="155.9">DR3</text>
<text x="63.5" y="157.2">A7</text>
<text x="105.4" y="158.5">D7</text>
<text x="188" y="163.6">D0</text>
<text x="188" y="166.1">D1</text>
<text x="238.8" y="166.1">DR1</text>
<text x="238.8" y="163.6">DR0</text>
<text x="188" y="171.2">D3</text>
<text x="188" y="173.7">D4</text>
<text x="188" y="168.6">D2</text>
<text x="238.8" y="171.2">DR3</text>
<text x="238.8" y="173.7">DR4</text>
<text x="238.8" y="168.6">DR2</text>
<text x="188" y="178.8">D6</text>
<text x="188" y="176.3">D5</text>
<text x="238.8" y="176.3">DR5</text>
<text x="238.8" y="178.8">DR6</text>
<text x="57.1" y="182.6">IOSEL</text>
<text x="188" y="181.3">D7</text>
<text x="238.8" y="181.3">DR7</text>
<text x="57.1" y="190.2">RW</text>
<text x="57.1" y="187.7">DEVSEL</text>
</g>
<g font-size="1.8" fill="#009600">
<text x="307.3" y="122.9">SENVP</text>
<text x="306.1" y="135.6">IO33</text>
</g>
<g font-size="1.4" fill="#a90000">
<text x="312" y="117.9">1</text>
<text x="347.2" y="117.9">20</text>
<text x="312" y="120.4">2</text>
<text x="347.2" y="120.4">21</text>
<text x="347.2" y="122.9">22</text>
<text x="347.2" y="125.5">23</text>
<text x="312" y="128">5</text>
<text x="312" y="130.6">6</text>
<text x="347.2" y="128">24</text>
<text x="347.2" y="130.6">25</text>
<text x="312" y="133.1">7</text>
<text x="312" y="135.6">8</text>
<text x="347.2" y="133.1">26</text>
<text x="347.2" y="135.6">27</text>
<text x="311.6" y="140.7">10</text>
<text x="311.6" y="143.3">11</text>
<text x="312" y="138.2">9</text>
<text x="347.2" y="138.2">28</text>
<text x="347.2" y="140.7">29</text>
<text x="347.2" y="143.3">30</text>
<text x="311.6" y="145.8">12</text>
<text x="311.6" y="148.3">13</text>
<text x="347.2" y="145.8">31</text>
<text x="347.2" y="148.3">32</text>
<text x="311.6" y="150.9">14</text>
<text x="311.6" y="153.4">15</text>
<text x="311.6" y="156">16</text>
<text x="347.2" y="150.9">33</text>
<text x="347.2" y="153.4">34</text>
<text x="347.2" y="156">35</text>
<text x="311.6" y="158.5">17</text>
<text x="311.6" y="161">18</text>
<text x="347.2" y="158.5">36</text>
<text x="347.2" y="161">37</text>
<text x="311.6" y="163.6">19</text>
<text x="347.2" y="163.6">38</text>
</g>
<g font-size="1.4" fill="#006464">
<text x="316" y="118.6">3V3</text>
<text x="340.5" y="118.6">GND3</text>
<text x="316" y="121.2">EN</text>
<text x="316" y="123.7">SENSOR_VP</text>
<text x="341.4" y="121.2">IO23</text>
<text x="341.4" y="123.7">IO22</text>
<text x="316" y="126.2">SENSOR_VN</text>
<text x="316" y="128.8">IO34</text>
<text x="316" y="131.3">IO35</text>
<text x="340.6" y="128.8">RXD0</text>
<text x="340.8" y="126.2">TXD0</text>
<text x="341.4" y="131.3">IO21</text>
<text x="316" y="133.9">IO32</text>
<text x="316" y="136.4">IO33</text>
<text x="340.5" y="133.9">GND2</text>
<text x="341.4" y="136.4">IO19</text>
<text x="316" y="141.5">IO26</text>
<text x="316" y="138.9">IO25</text>
<text x="341.4" y="138.9">IO18</text>
<text x="342.1" y="141.5">IO5</text>
<text x="316" y="144">IO27</text>
<text x="316" y="146.6">IO14</text>
<text x="316" y="149.1">IO12</text>
<text x="341.4" y="144">IO17</text>
<text x="341.4" y="146.6">IO16</text>
<text x="342.1" y="149.1">IO4</text>
<text x="316" y="151.6">GND1</text>
<text x="316" y="154.2">IO13</text>
<text x="342.1" y="151.6">IO0</text>
<text x="342.1" y="154.2">IO2</text>
<text x="316" y="156.7">SD2</text>
<text x="316" y="159.3">SD3</text>
<text x="316" y="161.8">CMD</text>
<text x="341.4" y="156.7">IO15</text>
<text x="341.7" y="159.3">SD1</text>
<text x="341.7" y="161.8">SD0</text>
<text x="316" y="164.3">EXT_5V</text>
<text x="341.5" y="164.3">CLK</text>
</g>
<g font-size="1.4" fill="#0f0f0f">
<text x="312" y="122.9">3</text>
<text x="312" y="125.5">4</text>
</g>
</svg>
